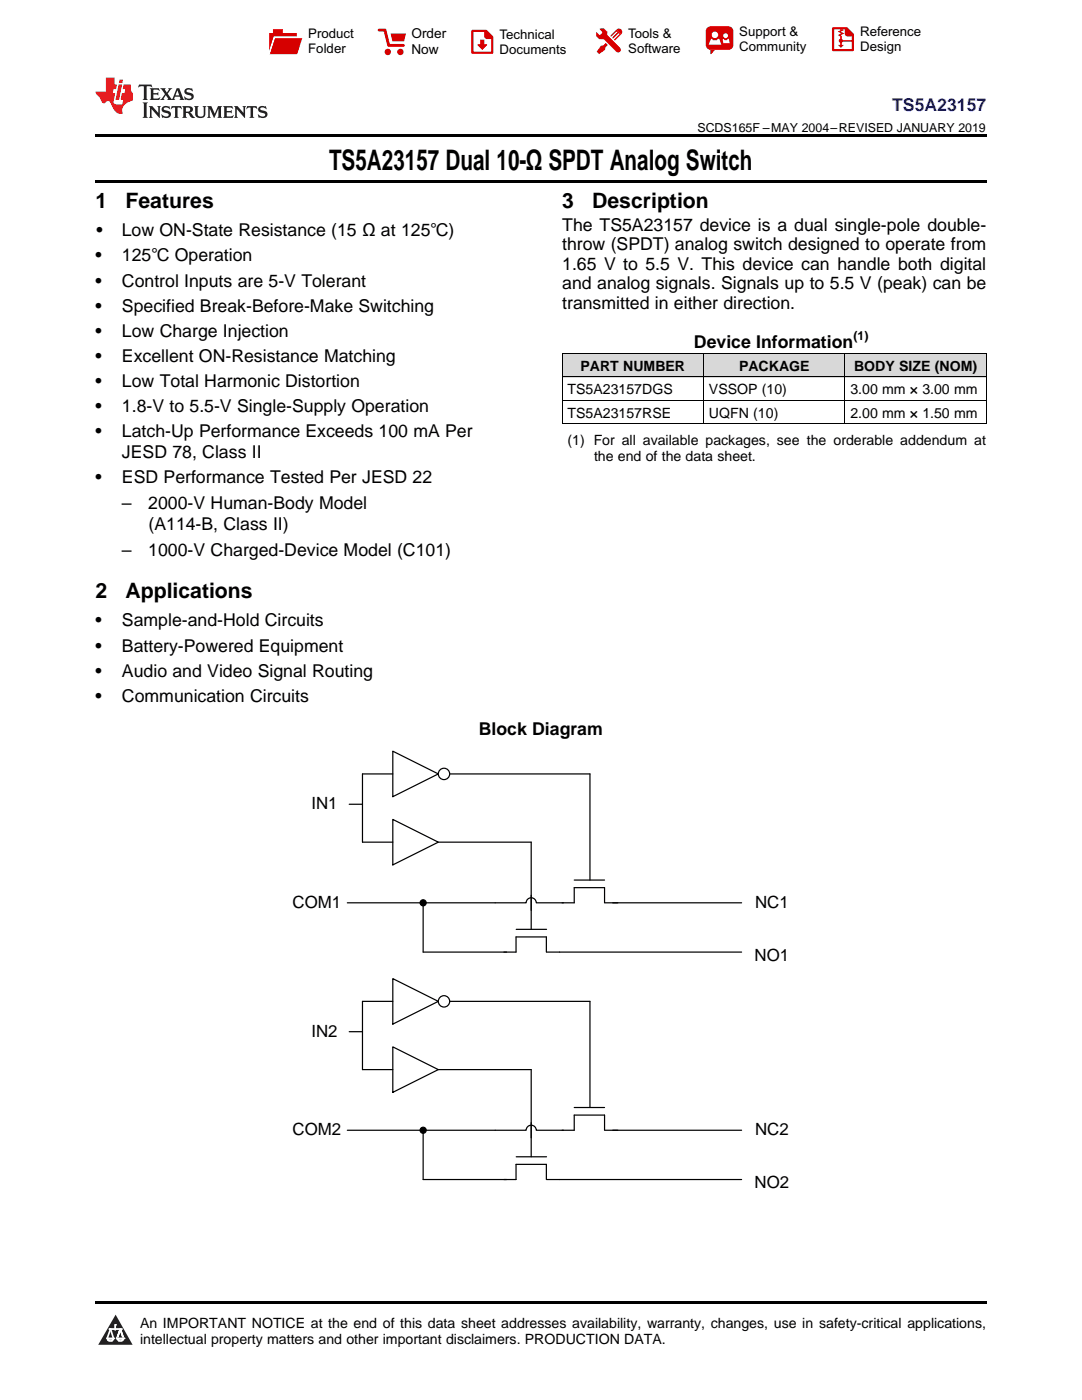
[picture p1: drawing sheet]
<svg xmlns="http://www.w3.org/2000/svg" width="216mm" height="279mm" viewBox="0 0 216 279" stroke-linecap="round" stroke-linejoin="round" font-family="sans-serif">
<g fill="#d8d8d8">
<path d="M112.2 70.6h28.2v4.7h-28.2z"/>
<path d="M140.4 70.6h28.2v4.7h-28.2z"/>
<path d="M168.6 70.6h28.2v4.7h-28.2z"/>
</g>
<path d="M23.1 262.4l3.4 6h-6.9z" fill="#231f20"/>
<path d="M21.4 267.1h1.2l-.3 .5h-.3a.55 .55 0 0 1-.6-.5z" fill-rule="evenodd" fill="#fff"/>
<path d="M21.4 267.1h1.2l-.3 .5h-.3a.55 .55 0 0 1-.6-.5z" fill="none" stroke="#231f20" stroke-width=".34"/>
<path d="M21.4 267.1l1.2 .1-.3 .4h-.5z" fill="none" stroke="#fff" stroke-width=".34"/>
<path d="M23 265.3h.1" fill="none" stroke="#fff" stroke-width=".34"/>
<path d="M23 264.4v.9z" fill="#fff"/>
<path d="M23 264.4v.9z" fill="none" stroke="#fff" stroke-width=".34"/>
<circle cx="23" cy="264.4" r=".17" fill="#fff"/>
<path d="M21.9 265.2h.1" fill="none" stroke="#fff" stroke-width=".34"/>
<path d="M21.9 265.2h2.3z" fill="#fff"/>
<path d="M21.9 265.2h2.3z" fill="none" stroke="#fff" stroke-width=".34"/>
<circle cx="24.2" cy="265.2" r=".17" fill="#fff"/>
<path d="M23.3 267.1h.1" fill="none" stroke="#fff" stroke-width=".34"/>
<path d="M24 265.2l-.7 1.9z" fill="#fff"/>
<path d="M24 265.2l-.7 1.9z" fill="none" stroke="#fff" stroke-width=".34"/>
<path d="M24 265.2l.7 1.9z" fill="#fff"/>
<path d="M24 265.2l.7 1.9z" fill="none" stroke="#fff" stroke-width=".34"/>
<path d="M24.6 267.1h.1" fill="none" stroke="#fff" stroke-width=".34"/>
<circle cx="21.4" cy="267.1" r=".17" fill="#fff"/>
<path d="M22.1 265.2l-.7 1.9z" fill="#fff"/>
<path d="M22.1 265.2l-.7 1.9z" fill="none" stroke="#fff" stroke-width=".34"/>
<path d="M22.1 265.2l.5 1.9z" fill="#fff"/>
<path d="M22.1 265.2l.5 1.9z" fill="none" stroke="#fff" stroke-width=".34"/>
<circle cx="22.6" cy="267.1" r=".17" fill="#fff"/>
<path d="M23.4 267.1h1.3a.65 .65 0 0 1-.7 .5 .65 .65 0 0 1-.6-.5z" fill-rule="evenodd" fill="#fff"/>
<path d="M23.4 267.1h1.3a.65 .65 0 0 1-.7 .5 .65 .65 0 0 1-.6-.5z" fill="none" stroke="#231f20" stroke-width=".34"/>
<path d="M23.4 267.1h1.3l-.4 .5h-.6z" fill="none" stroke="#fff" stroke-width=".34"/>
<path d="M23.3 267.1h.1" fill="none" stroke="#fff" stroke-width=".34"/>
<circle cx="24.7" cy="267.1" r=".17" fill="#fff"/>
<path d="M19 259.7h177.8v.5h-177.8z" fill="#000"/>
<g fill="none" stroke="#000" stroke-width=".24">
<path d="M78.4 149.9l9.1 4.6-9.1 4.5zM78.4 154.5h-6.1v13.6h6.1M87.5 154.5h30.2v21.1M69.7 160.5h2.6M78.4 163.5l9.1 4.6-9.1 4.5zM87.5 168.1h18.5v17.4M114.6 175.6h6M69.3 180.2h35.7a1.01 1.01 0 0 1 1-1 1.01 1.01 0 0 1 1 1h5.4M84.4 180.2v9.8h18.6v-3h6v3M103 185.5h6.1M109.1 190h38.9M112.2 180.2h2.4v-3.1h6v3.1"/>
<path d="M120.7 180.2h27.3"/>
<circle cx="84.4" cy="180.2" r=".6"/>
</g>
<circle cx="84.4" cy="180.2" r=".6" fill="#000"/>
<circle cx="88.6" cy="154.5" r="1.13" fill="#fff"/>
<g fill="none" stroke="#000" stroke-width=".24">
<path d="M78.4 195.3l9.1 4.5-9.1 4.6zM78.4 199.8h-6.1v13.7h6.1M87.5 199.8h30.2v21.2M69.7 205.9h2.6M78.4 208.9l9.1 4.6-9.1 4.5zM87.5 213.5h18.5v17.4M69.3 225.6h35.7a1.01 1.01 0 0 1 1-1 1.01 1.01 0 0 1 1 1h5.4M84.4 225.6v9.8h18.6v-3h6v3M103 230.9h6.1M109.1 235.4h38.9M112.2 225.6h2.4v-3.1h6v3.1M114.6 221h6"/>
<path d="M120.7 225.6h27.3"/>
<circle cx="88.6" cy="154.5" r="1.13"/>
<circle cx="84.4" cy="225.6" r=".6"/>
</g>
<circle cx="84.4" cy="225.6" r=".6" fill="#000"/>
<circle cx="88.6" cy="199.8" r="1.13" fill="#fff"/>
<circle cx="88.6" cy="199.8" r="1.13" fill="none" stroke="#000" stroke-width=".24"/>
<path d="M112.2 79.9h84.6M112.2 75.2h84.6M112.2 70.6h84.6M112.2 70.6v14M140.4 70.6v14M168.6 70.6v14M196.8 70.6v14M112.2 84.5h84.6" fill="none" stroke="#000" stroke-width=".2"/>
<path d="M19 35.9h177.8v.5h-177.8zM19 26.8h177.8v.6h-177.8z" fill="#000"/>
<path d="M27.7 16.9l-.1 .6 .6-.3h.5v.2v2.2l-.2 .4h1l-.2-.4v-2.2v-.2h.5l.6 .3-.2-.6zM29.9 17.6l.2 .4v1.6l-.2 .4h1.9l.1-.6a1.09 1.09 0 0 1-1.3 .1v-.6h.6l.4 .2v-.7l-.2 .2h-.8v-.6l.2-.1a1.01 1.01 0 0 1 1 .3l-.1-.6zM32 17.6l.9 1.2-1 1.2h.9l-.2-.3 .5-.7 .5 .7-.3 .3h1.7l-.2-.3 .1-.4h1l.1 .4-.2 .3h1l-.3-.4-.7-2h-.5l-1 2.2-.8-1.1 .9-1.1h-.9l.2 .2-.4 .7-.4-.7 .2-.2zM35.4 18l.4 1h-.8zM37 17.7a.66 .66 0 0 0-.2 .8 .66 .66 0 0 0 .6 .4l.7 .2 .1 .2a.8 .8 0 0 1-.7 .4 .8 .8 0 0 1-.7-.5l.1 .8 .2-.2a.94 .94 0 0 0 1.1 .1 .94 .94 0 0 0 .4-.9 1.48 1.48 0 0 0-1.3-.6v-.4a1.1 1.1 0 0 1 1.2 .2l-.2-.6-.2 .1-.5-.1zM28.5 20.4l.2 .4v2.3l-.2 .4h1l-.2-.4v-2.3l.2-.4zM29.7 21.2l.2 .4v1.5l-.2 .4h.8l-.3-.4 .1-1.3 1.6 1.8v-2l.2-.4h-.7l.2 .2v1.1l-1.2-1.3zM32.5 21.3a.66 .66 0 0 0-.2 .8 .66 .66 0 0 0 .6 .4l.6 .2 .2 .2a.8 .8 0 0 1-.8 .4 .8 .8 0 0 1-.7-.5l.2 .7 .2-.1a.94 .94 0 0 0 1 .1 .94 .94 0 0 0 .5-1 1.47 1.47 0 0 0-1.3-.6l-.1-.3a1.1 1.1 0 0 1 1.3 .2l-.2-.6-.2 .1-.5-.2zM34.3 21.2l-.2 .6a.64 .64 0 0 1 .8-.3v1.6l-.2 .4h1l-.3-.4 .1-1.6a.66 .66 0 0 1 .8 .3l-.2-.6zM36.3 21.2l.3 .4v1.5l-.3 .4h1l-.2-.2v-.7h.5l.1 .1a.8 .8 0 0 0 1.2 .7l-1-1a.62 .62 0 0 0 .6-.5 .62 .62 0 0 0-.6-.7zM37.1 21.5h.1a.48 .48 0 0 1 .6 0 .48 .48 0 0 1 .1 .6l-.2 .1-.6 .1zM38.7 21.2l.2 .2a2.29 2.29 0 0 0 .4 2 1.05 1.05 0 0 0 1.7-.7v-1.3l.2-.2h-.8l.2 .4v1.1a.61 .61 0 0 1-.6 .6 .61 .61 0 0 1-.6-.6v-1.1l.3-.4zM41.3 21.2l.3 .4v1.5l-.3 .4h.8l-.2-.4v-1.4l.8 1.9 .9-1.9v1.4l-.2 .4h.9l-.2-.4v-1.5l.2-.4h-.8l-.7 1.5-.6-1.5zM44.5 21.2l.2 .4v1.5l-.2 .4h1.9l.2-.6a1.1 1.1 0 0 1-1.4 .2v-.7h.6l.4 .2v-.6l-.2 .1-.8 .1v-.6l.2-.1a1.02 1.02 0 0 1 1.1 .2l-.2-.5zM46.7 21.2l.2 .4v1.5l-.2 .4h.8l-.3-.4 .1-1.3 1.6 1.8v-2l.2-.4h-.7l.2 .2v1.1l-1.2-1.3zM49.3 21.2l-.1 .6a.64 .64 0 0 1 .8-.3v1.6l-.3 .4h1l-.2-.4v-1.6a.66 .66 0 0 1 .8 .3l-.1-.6zM51.7 21.3a.66 .66 0 0 0-.2 .7 .66 .66 0 0 0 .7 .5l.6 .2 .1 .2a.8 .8 0 0 1-.7 .4 .8 .8 0 0 1-.7-.5l.1 .7 .2-.1a.94 .94 0 0 0 1.1 .1 .94 .94 0 0 0 .4-1 1.48 1.48 0 0 0-1.2-.6l-.1-.3a1.1 1.1 0 0 1 1.2 .2l-.2-.6-.1 .1-.6-.2z" fill="#231f20"/>
<path d="M21.1 15.5v2.8h-2v.4l.9 .9a.96 .96 0 0 0 1 1 .59 .59 0 0 1 .5-.4 .59 .59 0 0 1 .5 .3l.4 .8a1.61 1.61 0 0 0 2.1 1.3 1.63 1.63 0 0 1 1.1-2.2l.9-.3v-1.5a1.6 1.6 0 0 1-.4-1.7h-1.4l-.2 .9h.5l-.2 .8h-.5l-.2 1v.3h.5l-.2 .9h-.7a.74 .74 0 0 1-1-.6l.3-1.6h-.5l.2-.8h.5l.1-.9h-.4v-1.4zM23.7 16.9l-.7 3h.8l.6-3zM23.8 15.9l-.1 .7h.7l.2-.7z" fill="#ee1d23"/>
<g fill="#d60000">
<path d="M54.5 5.8h2v.8h2.7v4.2h-5.5v-4.2h.8z" fill-rule="evenodd"/>
<path d="M54.8 7.5h5.6l-1.1 3.3h-5.6z" fill-rule="evenodd"/>
</g>
<path d="M54.7 7.4h5.7l-.1 .1h-5.5l-1.1 3.3z" fill-rule="evenodd" fill="#fff"/>
<path d="M54.7 7.4h5.7l-.1 .1h-5.5l-1.1 3.3z" fill="none" stroke="#fff" stroke-width=".2"/>
<path d="M75.6 6h1.2l.7 3.1h3" fill="none" stroke="#d60000" stroke-width=".56"/>
<g fill="#d60000">
<path d="M77.9 6.7h3.1l-.4 1.5h-2.3z" fill-rule="evenodd"/>
<circle cx="77.4" cy="10.4" r=".64"/>
<circle cx="79.9" cy="10.4" r=".64"/>
</g>
<path d="M94.3 6.2h2.7l1.2 1.2v3.1h-3.9z" fill="none" stroke="#d60000" stroke-width=".44"/>
<g fill="#d60000">
<path d="M95.8 7.9h.8v1h.6l-1 1.1-.9-1v-.1h.5z" fill-rule="evenodd"/>
<path d="M96.6 6.2h.4l1.2 1.2v.4h-1.2l-.4-.4z" fill-rule="evenodd"/>
<path d="M119.7 5.7h.8l.6 .6 .1 .7 2.5 2.5-.7 .8-2.4-2.3-1.1-.2-.5-.6v-.8l.7 .6 .5-.4v-.2l-.5-.5z" fill-rule="evenodd"/>
<path d="M119.9 9.1h.5l.5-.5 .4 .4-.5 .5-.1 .4-1.2 .9-.4-.5z" fill-rule="evenodd"/>
<path d="M123 5.9a.67 .67 0 0 1 1 0 .67 .67 0 0 1 0 .9z" fill-rule="evenodd"/>
<path d="M123 5.9l1 .9-1.2 1.2h-.2v-.2l.9-.9 .1-.2h-.2l-1 1h-.2v-.2l1-1v-.2h-.2l-1 1h-.2v-.2z" fill-rule="evenodd"/>
<circle cx="123.3" cy="9.9" r=".54"/>
</g>
<path d="M121.1 6.3l-.1 .7" fill="none" stroke="#d60000" stroke-width=".2"/>
<g fill="#d60000">
<path d="M141.1 5.5l.7-.2h3.6a.95 .95 0 0 1 .9 .9v2.8a.95 .95 0 0 1-.9 .9h-3.6a.95 .95 0 0 1-1-.9v-2.8z" fill-rule="evenodd"/>
<path d="M141.8 9.9h.9l-.8 .9h-.1z" fill-rule="evenodd"/>
</g>
<g fill="#fff">
<path d="M144.3 8.6h1.3z"/>
<path d="M141.9 7.8h.2l.2 .2h.7l.2-.2h.3l.4 1.1h-2.5z" fill-rule="evenodd"/>
<path d="M144.2 7.8h.2l.2 .2h.5l.1-.2h.2l.2 .8h-1.3z" fill-rule="evenodd"/>
<circle cx="142.6" cy="6.9" r=".65"/>
<circle cx="144.8" cy="7.1" r=".48"/>
</g>
<path d="M166.2 5.6h2.8l1.2 1.3v3.1h-4z" fill="none" stroke="#d60000" stroke-width=".44"/>
<path d="M167.8 7.3v1.8M167.8 8.1h2.3" fill="none" stroke="#d60000" stroke-width=".3"/>
<g fill="#d60000">
<path d="M168.6 5.6h.4l1.2 1.3v.4h-1.1l-.5-.6z" fill-rule="evenodd"/>
<circle cx="167.8" cy="8.1" r=".42"/>
<circle cx="169.1" cy="6.7" r=".55"/>
</g>
<g fill="#d60000">
<path d="M167.2 9h1.2l-.6 .5z"/>
<path d="M167.5 5.8h.6l.3 .2-.6 .3 .6 .4-.7 .3 .2 .3h-.2l-.5-.3 .6-.3-.6-.4 .6-.3z"/>
</g>
<text font-size="5.6" x="65.7" y="33.9">TS5A23157 Dual 10-Ω SPDT Analog Switch</text>
<g font-size="4.2">
<text x="19" y="41.5">1</text>
<text x="25" y="41.5">Features</text>
<text x="112.2" y="41.5">3</text>
<text x="118.2" y="41.5">Description</text>
<text x="19" y="119.3">2</text>
<text x="25" y="119.3">Applications</text>
</g>
<text font-size="3.5" fill="#00f" x="178" y="22.2">TS5A23157</text>
<g font-size="3.5">
<text x="19.2" y="47.2">•</text>
<text x="24.3" y="47.2">Low ON-State Resistance (15 Ω at 125℃)</text>
<text x="112.2" y="46.1">The TS5A23157 device is a dual single-pole double-</text>
<text x="19" y="52.2">•</text>
<text x="24.3" y="52.2">125℃ Operation</text>
<text x="112.2" y="50">throw (SPDT) analog switch designed to operate from</text>
<text x="112.2" y="53.9">1.65 V to 5.5 V. This device can handle both digital</text>
<text x="19" y="57.2">•</text>
<text x="24.3" y="57.2">Control Inputs are 5-V Tolerant</text>
<text x="112.2" y="57.7">and analog signals. Signals up to 5.5 V (peak) can be</text>
<text x="19" y="62.2">•</text>
<text x="24.3" y="62.2">Specified Break-Before-Make Switching</text>
<text x="112.2" y="61.6">transmitted in either direction.</text>
<text x="19" y="67.2">•</text>
<text x="24.3" y="67.2">Low Charge Injection</text>
<text x="138.5" y="69.4">Device Information</text>
<text x="19" y="72.2">•</text>
<text x="19" y="77.2">•</text>
<text x="24.3" y="72.2">Excellent ON-Resistance Matching</text>
<text x="24.3" y="77.2">Low Total Harmonic Distortion</text>
<text x="19" y="82.2">•</text>
<text x="24.3" y="82.2">1.8-V to 5.5-V Single-Supply Operation</text>
<text x="19" y="87.2">•</text>
<text x="24.3" y="87.2">Latch-Up Performance Exceeds 100 mA Per</text>
<text x="24.3" y="91.5">JESD 78, Class II</text>
<text x="19" y="96.5">•</text>
<text x="24.3" y="96.5">ESD Performance Tested Per JESD 22</text>
<text x="24.3" y="101.6">–</text>
<text x="29.6" y="101.6">2000-V Human-Body Model</text>
<text x="29.6" y="105.8">(A114-B, Class II)</text>
<text x="24.3" y="110.9">–</text>
<text x="29.6" y="110.9">1000-V Charged-Device Model (C101)</text>
<text x="19" y="125">•</text>
<text x="24.3" y="125">Sample-and-Hold Circuits</text>
<text x="19" y="130">•</text>
<text x="24.3" y="130">Battery-Powered Equipment</text>
<text x="19" y="135">•</text>
<text x="24.3" y="135">Audio and Video Signal Routing</text>
<text x="19" y="140.1">•</text>
<text x="24.3" y="140.1">Communication Circuits</text>
<text x="95.5" y="146.8">Block Diagram</text>
</g>
<g font-size="3.4">
<text x="62.1" y="161.5">IN1</text>
<text x="58.4" y="181.2">COM1</text>
<text x="150.7" y="181.2">NC1</text>
<text x="150.6" y="191.8">NO1</text>
<text x="62.1" y="206.9">IN2</text>
<text x="58.4" y="226.6">COM2</text>
<text x="150.7" y="226.6">NC2</text>
<text x="150.6" y="237.2">NO2</text>
</g>
<g font-size="2.8">
<text x="115.8" y="74">PART NUMBER</text>
<text x="147.5" y="74">PACKAGE</text>
<text x="170.4" y="74">BODY SIZE (NOM)</text>
<text x="113.2" y="78.7">TS5A23157DGS</text>
<text x="113.2" y="83.3">TS5A23157RSE</text>
<text x="141.5" y="78.7">VSSOP (10)</text>
<text x="141.5" y="83.3">UQFN (10)</text>
<text x="169.7" y="78.7">3.00 mm × 3.00 mm</text>
<text x="169.7" y="83.3">2.00 mm × 1.50 mm</text>
<text x="113.2" y="88.8">(1) For all available packages, see the orderable addendum at</text>
<text x="118.5" y="92">the end of the data sheet.</text>
<text x="27.9" y="265">An IMPORTANT NOTICE at the end of this data sheet addresses availability, warranty, changes, use in safety-critical applications,</text>
<text x="27.9" y="268.2">intellectual property matters and other important disclaimers. PRODUCTION DATA.</text>
</g>
<g font-size="2.7">
<text x="82.1" y="7.7">Order</text>
<text x="82.1" y="10.7">Now</text>
</g>
<g font-size="2.6">
<text x="61.5" y="7.6">Product</text>
<text x="61.5" y="10.6">Folder</text>
<text x="99.7" y="7.8">Technical</text>
<text x="99.7" y="10.8">Documents</text>
<text x="125.3" y="7.6">Tools &amp;</text>
<text x="125.3" y="10.6">Software</text>
<text x="147.5" y="7.2">Support &amp;</text>
<text x="147.5" y="10.2">Community</text>
<text x="171.6" y="7.3">Reference</text>
<text x="171.6" y="10.2">Design</text>
</g>
<g font-size="2.5">
<text x="139.2" y="26.3">SCDS165F –MAY 2004–REVISED JANUARY 2019</text>
<text x="170.3" y="67.9">(1)</text>
</g>
</svg>
